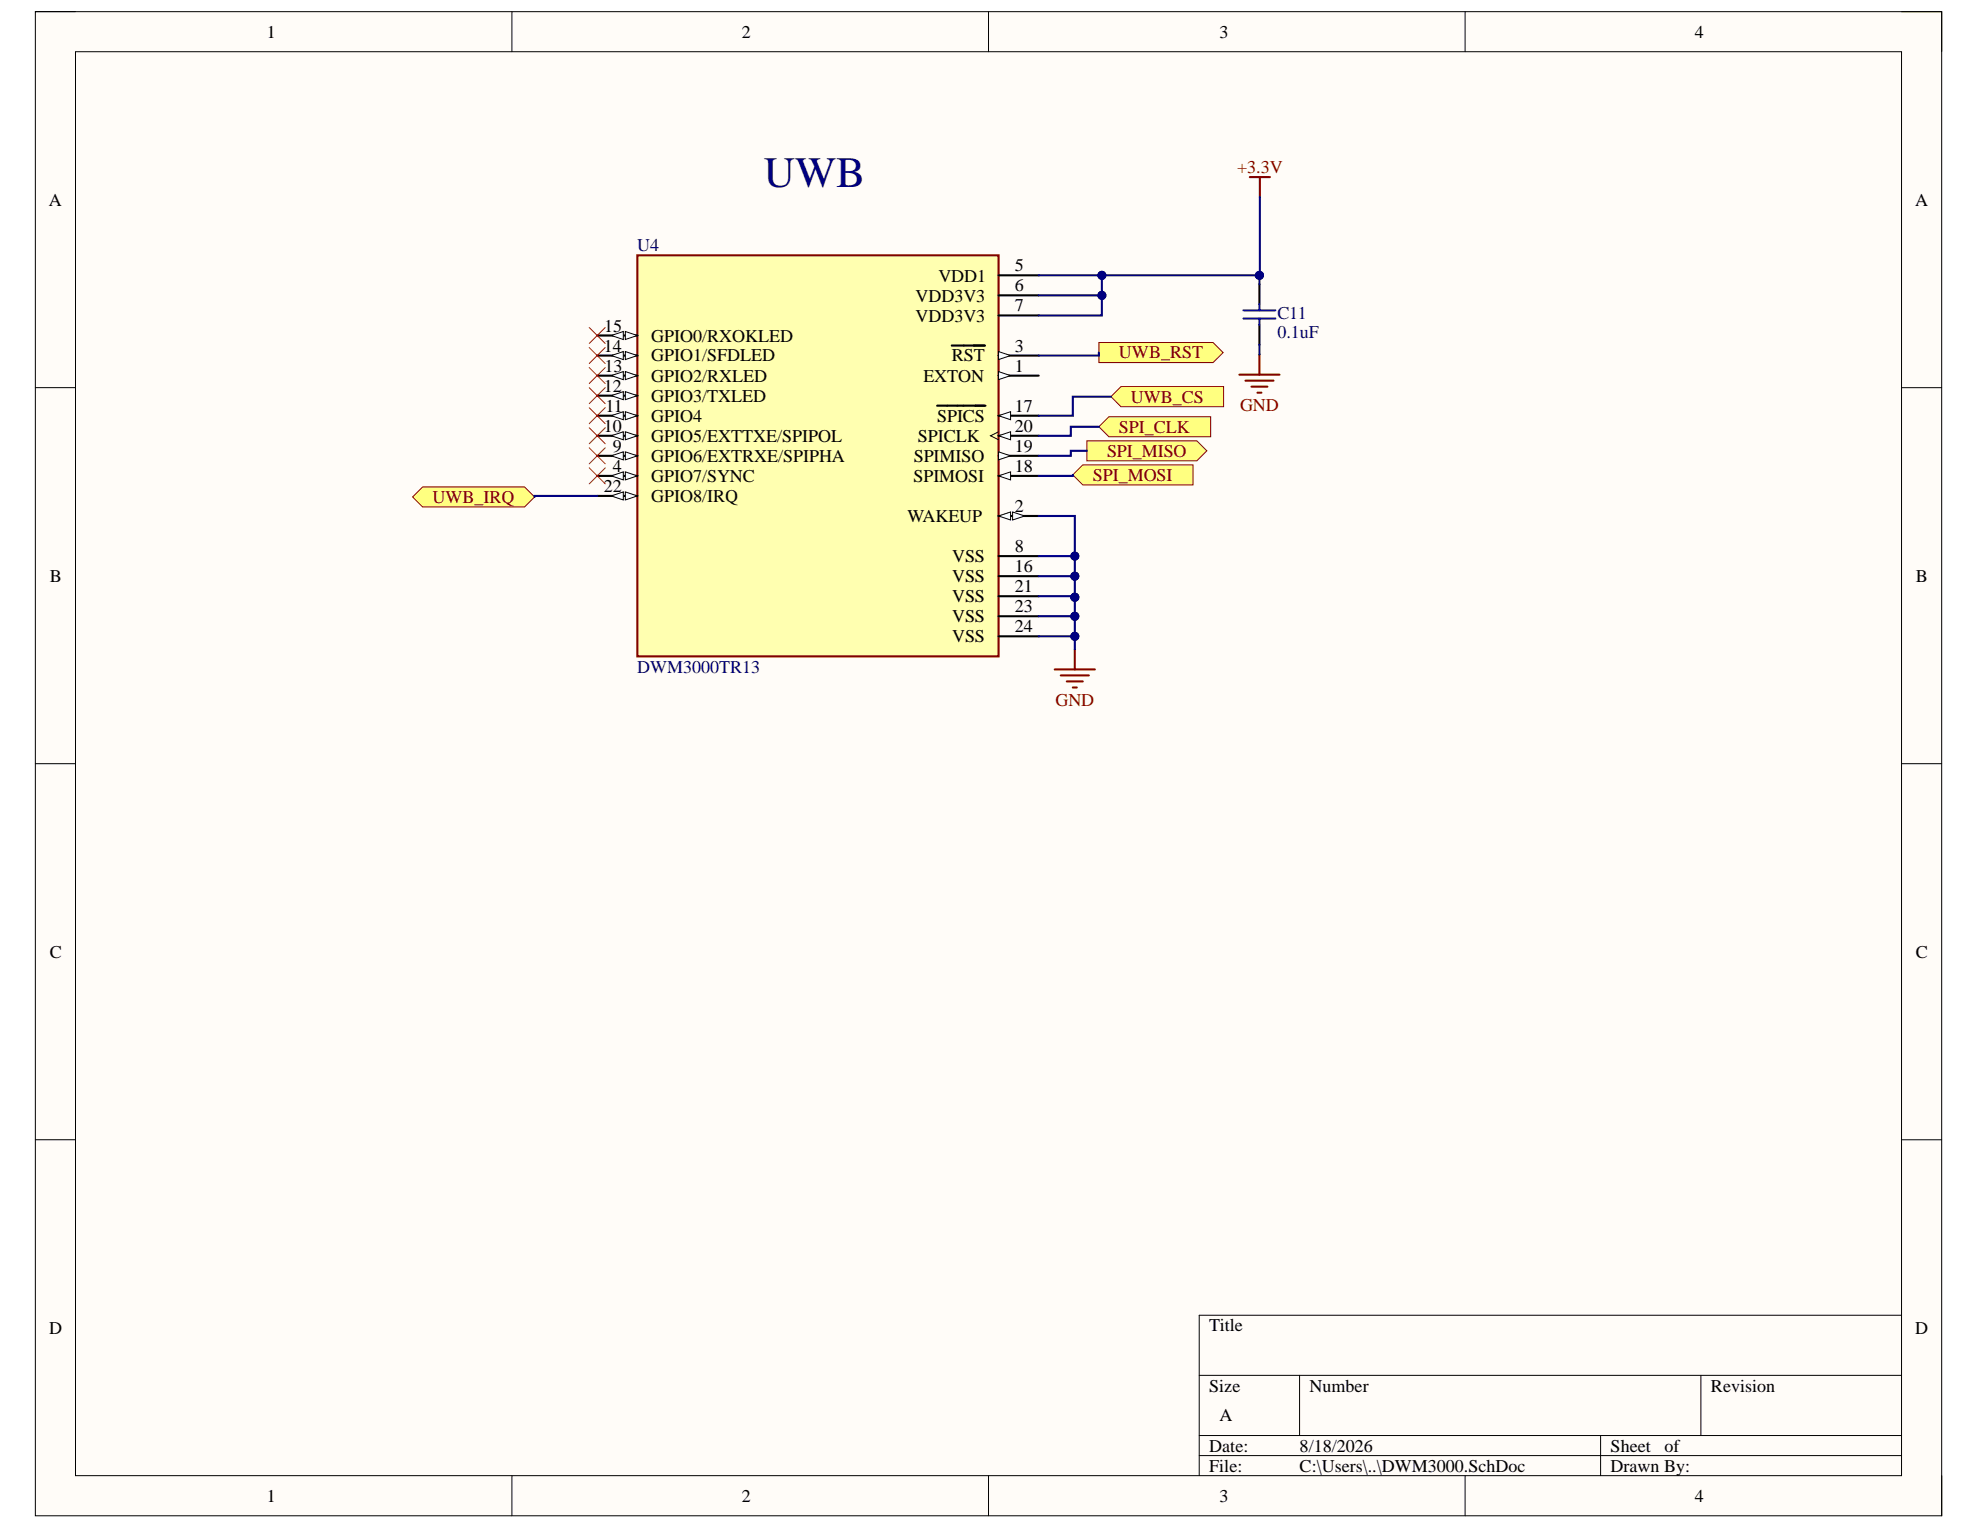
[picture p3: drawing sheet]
<svg xmlns="http://www.w3.org/2000/svg" width="279mm" height="216mm" viewBox="0 0 279 216" stroke-linecap="round" stroke-linejoin="round" font-family="sans-serif">
<path d="M5 1.6h269v212.3h-269z" fill-rule="evenodd" fill="#fffcf8"/>
<path d="M5 1.6h269v212.3h-269z" fill="none" stroke="#000" stroke-width=".14"/>
<path d="M10.7 7.3h257.6v200.9h-257.6z" fill-rule="evenodd" fill="#fffcf8"/>
<g fill="none" stroke="#000" stroke-width=".14">
<path d="M5 1.6h5.7M10.7 7.3h257.6v200.9h-257.6zM72.2 1.6v5.7M139.5 1.6v5.7M206.7 1.6v5.7M268.3 1.6h5.7v5.7M5 54.7h5.7M268.3 54.7h5.7M5 107.8h5.7M268.3 107.8h5.7M5 160.8h5.7M268.3 160.8h5.7"/>
<path d="M169.2 194.1h99.1M183.4 194.1v8.5M240 194.1v8.5M268.3 185.6h-99.1v22.6M72.2 208.2v5.7M139.5 208.2v5.7M169.2 202.6h99.1M169.2 205.4h99.1M206.7 208.2v5.7M225.9 202.6v5.6M274 208.2v5.7"/>
</g>
<path d="M89.9 36h51v56.6h-51z" fill-rule="evenodd" fill="#ffffb0"/>
<path d="M89.9 36h51v56.6h-51z" fill="none" stroke="#800000" stroke-width=".3"/>
<path d="M84.3 47.3h5.6" fill="none" stroke="#000" stroke-width=".3"/>
<path d="M88.2 46.8l1.7 .5-1.7 .6z" fill="#f8fcff"/>
<path d="M88.2 46.8l1.7 .5-1.7 .6z" fill="none" stroke="#000" stroke-width=".14"/>
<path d="M86.3 47.3l1.7-.5v1.1z" fill="#f8fcff"/>
<path d="M86.3 47.3l1.7-.5v1.1z" fill="none" stroke="#000" stroke-width=".14"/>
<path d="M84.3 50.2h5.6" fill="none" stroke="#000" stroke-width=".3"/>
<path d="M88.2 49.6l1.7 .6-1.7 .5z" fill="#f8fcff"/>
<path d="M88.2 49.6l1.7 .6-1.7 .5z" fill="none" stroke="#000" stroke-width=".14"/>
<path d="M86.3 50.2l1.7-.6v1.1z" fill="#f8fcff"/>
<path d="M86.3 50.2l1.7-.6v1.1z" fill="none" stroke="#000" stroke-width=".14"/>
<path d="M84.3 53h5.6" fill="none" stroke="#000" stroke-width=".3"/>
<path d="M88.2 52.4l1.7 .6-1.7 .6z" fill="#f8fcff"/>
<path d="M88.2 52.4l1.7 .6-1.7 .6z" fill="none" stroke="#000" stroke-width=".14"/>
<path d="M86.3 53l1.7-.6v1.2z" fill="#f8fcff"/>
<path d="M86.3 53l1.7-.6v1.2z" fill="none" stroke="#000" stroke-width=".14"/>
<path d="M84.3 55.8h5.6" fill="none" stroke="#000" stroke-width=".3"/>
<path d="M88.2 55.3l1.7 .5-1.7 .6z" fill="#f8fcff"/>
<path d="M88.2 55.3l1.7 .5-1.7 .6z" fill="none" stroke="#000" stroke-width=".14"/>
<path d="M86.3 55.8l1.7-.5v1.1z" fill="#f8fcff"/>
<path d="M86.3 55.8l1.7-.5v1.1z" fill="none" stroke="#000" stroke-width=".14"/>
<path d="M84.3 58.7h5.6" fill="none" stroke="#000" stroke-width=".3"/>
<path d="M88.2 58.1l1.7 .6-1.7 .5z" fill="#f8fcff"/>
<path d="M88.2 58.1l1.7 .6-1.7 .5z" fill="none" stroke="#000" stroke-width=".14"/>
<path d="M86.3 58.7l1.7-.6v1.1z" fill="#f8fcff"/>
<path d="M86.3 58.7l1.7-.6v1.1z" fill="none" stroke="#000" stroke-width=".14"/>
<path d="M84.3 61.5h5.6" fill="none" stroke="#000" stroke-width=".3"/>
<path d="M88.2 60.9l1.7 .6-1.7 .6z" fill="#f8fcff"/>
<path d="M88.2 60.9l1.7 .6-1.7 .6z" fill="none" stroke="#000" stroke-width=".14"/>
<path d="M86.3 61.5l1.7-.6v1.2z" fill="#f8fcff"/>
<path d="M86.3 61.5l1.7-.6v1.2z" fill="none" stroke="#000" stroke-width=".14"/>
<path d="M84.3 64.3h5.6" fill="none" stroke="#000" stroke-width=".3"/>
<path d="M88.2 63.8l1.7 .5-1.7 .6z" fill="#f8fcff"/>
<path d="M88.2 63.8l1.7 .5-1.7 .6z" fill="none" stroke="#000" stroke-width=".14"/>
<path d="M86.3 64.3l1.7-.5v1.1z" fill="#f8fcff"/>
<path d="M86.3 64.3l1.7-.5v1.1z" fill="none" stroke="#000" stroke-width=".14"/>
<path d="M84.3 67.2h5.6" fill="none" stroke="#000" stroke-width=".3"/>
<path d="M88.2 66.6l1.7 .6-1.7 .5z" fill="#f8fcff"/>
<path d="M88.2 66.6l1.7 .6-1.7 .5z" fill="none" stroke="#000" stroke-width=".14"/>
<path d="M86.3 67.2l1.7-.6v1.1z" fill="#f8fcff"/>
<path d="M86.3 67.2l1.7-.6v1.1z" fill="none" stroke="#000" stroke-width=".14"/>
<path d="M84.3 70h5.6" fill="none" stroke="#000" stroke-width=".3"/>
<path d="M88.2 69.4l1.7 .6-1.7 .6z" fill="#f8fcff"/>
<path d="M88.2 69.4l1.7 .6-1.7 .6z" fill="none" stroke="#000" stroke-width=".14"/>
<path d="M86.3 70l1.7-.6v1.2z" fill="#f8fcff"/>
<path d="M86.3 70l1.7-.6v1.2z" fill="none" stroke="#000" stroke-width=".14"/>
<path d="M140.9 38.9h5.7M140.9 41.7h5.7M140.9 44.5h5.7M140.9 50.2h5.7" fill="none" stroke="#000" stroke-width=".3"/>
<path d="M140.9 49.6l1.7 .6-1.7 .5z" fill="#f8fcff"/>
<path d="M140.9 49.6l1.7 .6-1.7 .5z" fill="none" stroke="#000" stroke-width=".14"/>
<path d="M134.3 48.8h4.7M140.9 53h5.7" fill="none" stroke="#000" stroke-width=".3"/>
<path d="M140.9 52.4l1.7 .6-1.7 .6z" fill="#f8fcff"/>
<path d="M140.9 52.4l1.7 .6-1.7 .6z" fill="none" stroke="#000" stroke-width=".14"/>
<path d="M140.9 58.7h5.7" fill="none" stroke="#000" stroke-width=".3"/>
<path d="M140.9 58.7l1.7-.6v1.1z" fill="#f8fcff"/>
<path d="M140.9 58.7l1.7-.6v1.1z" fill="none" stroke="#000" stroke-width=".14"/>
<path d="M132.2 57.2h6.9M140.9 61.5h5.7" fill="none" stroke="#000" stroke-width=".3"/>
<path d="M140.9 61.5l1.7-.6v1.2z" fill="#f8fcff"/>
<path d="M140.9 61.5l1.7-.6v1.2zM140.9 60.9l-1.1 .6 1.1 .6" fill="none" stroke="#000" stroke-width=".14"/>
<path d="M140.9 64.3h5.7" fill="none" stroke="#000" stroke-width=".3"/>
<path d="M140.9 63.8l1.7 .5-1.7 .6z" fill="#f8fcff"/>
<path d="M140.9 63.8l1.7 .5-1.7 .6z" fill="none" stroke="#000" stroke-width=".14"/>
<path d="M140.9 67.2h5.7" fill="none" stroke="#000" stroke-width=".3"/>
<path d="M140.9 67.2l1.7-.6v1.1z" fill="#f8fcff"/>
<path d="M140.9 67.2l1.7-.6v1.1z" fill="none" stroke="#000" stroke-width=".14"/>
<path d="M140.9 72.8h5.7" fill="none" stroke="#000" stroke-width=".3"/>
<path d="M140.9 72.8l1.7-.6v1.2z" fill="#f8fcff"/>
<path d="M140.9 72.8l1.7-.6v1.2z" fill="none" stroke="#000" stroke-width=".14"/>
<path d="M142.9 72.2l1.7 .6-1.7 .6z" fill="#f8fcff"/>
<path d="M142.9 72.2l1.7 .6-1.7 .6z" fill="none" stroke="#000" stroke-width=".14"/>
<path d="M177.7 40.1v2.9M177.7 45.8v2.8M140.9 78.5h5.7M140.9 81.3h5.7M140.9 84.1h5.7M140.9 87h5.7M140.9 89.8h5.7" fill="none" stroke="#000" stroke-width=".3"/>
<path d="M176.4 25h2.8M177.8 25v2.8M174.9 52.9h5.7M175.7 53.7h4M176.6 54.6h2.3M177.4 55.4h.6M177.7 50v2.9" fill="none" stroke="#800000" stroke-width=".3"/>
<path d="M175.5 43.8h4.5M175.5 44.9h4.5M177.7 43v.8M177.7 44.9v.9" fill="none" stroke="#00f" stroke-width=".3"/>
<path d="M155.5 38.9v2.8" fill="none" stroke="#000080" stroke-width=".3"/>
<circle cx="155.5" cy="41.7" r=".57" fill="#000080"/>
<circle cx="155.5" cy="41.7" r=".57" fill="none" stroke="#000080" stroke-width=".14"/>
<circle cx="155.5" cy="38.9" r=".57" fill="#000080"/>
<circle cx="155.5" cy="38.9" r=".57" fill="none" stroke="#000080" stroke-width=".14"/>
<path d="M146.6 41.7h8.9v2.8h-8.9" fill="none" stroke="#000080" stroke-width=".3"/>
<circle cx="155.5" cy="41.7" r=".57" fill="#000080"/>
<circle cx="155.5" cy="41.7" r=".57" fill="none" stroke="#000080" stroke-width=".14"/>
<path d="M146.6 38.9h31.1" fill="none" stroke="#000080" stroke-width=".3"/>
<circle cx="155.5" cy="38.9" r=".57" fill="#000080"/>
<circle cx="155.5" cy="38.9" r=".57" fill="none" stroke="#000080" stroke-width=".14"/>
<circle cx="177.7" cy="38.9" r=".57" fill="#000080"/>
<circle cx="177.7" cy="38.9" r=".57" fill="none" stroke="#000080" stroke-width=".14"/>
<path d="M177.8 27.8l-.1 12.3" fill="none" stroke="#000080" stroke-width=".3"/>
<circle cx="177.7" cy="38.9" r=".57" fill="#000080"/>
<circle cx="177.7" cy="38.9" r=".57" fill="none" stroke="#000080" stroke-width=".14"/>
<path d="M177.7 48.6v1.4M146.6 84.1h4.8v.2h.3" fill="none" stroke="#000080" stroke-width=".3"/>
<path d="M148.8 94.5h5.7M149.7 95.3h3.9M150.5 96.2h2.3M151.4 97h.6M151.7 91.6v2.9" fill="none" stroke="#800000" stroke-width=".3"/>
<circle cx="151.7" cy="84.3" r=".57" fill="#000080"/>
<circle cx="151.7" cy="84.3" r=".57" fill="none" stroke="#000080" stroke-width=".14"/>
<path d="M151.7 81.3v3" fill="none" stroke="#000080" stroke-width=".3"/>
<circle cx="151.7" cy="84.3" r=".57" fill="#000080"/>
<circle cx="151.7" cy="84.3" r=".57" fill="none" stroke="#000080" stroke-width=".14"/>
<circle cx="151.7" cy="81.3" r=".57" fill="#000080"/>
<circle cx="151.7" cy="81.3" r=".57" fill="none" stroke="#000080" stroke-width=".14"/>
<path d="M151.7 84.3v2.7" fill="none" stroke="#000080" stroke-width=".3"/>
<circle cx="151.7" cy="87" r=".57" fill="#000080"/>
<circle cx="151.7" cy="87" r=".57" fill="none" stroke="#000080" stroke-width=".14"/>
<circle cx="151.7" cy="84.3" r=".57" fill="#000080"/>
<circle cx="151.7" cy="84.3" r=".57" fill="none" stroke="#000080" stroke-width=".14"/>
<path d="M151.7 89.8v1.8" fill="none" stroke="#000080" stroke-width=".3"/>
<circle cx="151.7" cy="89.8" r=".57" fill="#000080"/>
<circle cx="151.7" cy="89.8" r=".57" fill="none" stroke="#000080" stroke-width=".14"/>
<path d="M58.2 70.1l1.4-1.4h14.4l1.4 1.4-1.4 1.4h-14.4z" fill-rule="evenodd" fill="#ffff80"/>
<path d="M58.2 70.1l1.4-1.4h14.4l1.4 1.4-1.4 1.4h-14.4z" fill="none" stroke="#800000" stroke-width=".14"/>
<path d="M146.6 87h5.1v2.8h-5.1" fill="none" stroke="#000080" stroke-width=".3"/>
<circle cx="151.7" cy="89.8" r=".57" fill="#000080"/>
<circle cx="151.7" cy="89.8" r=".57" fill="none" stroke="#000080" stroke-width=".14"/>
<circle cx="151.7" cy="87" r=".57" fill="#000080"/>
<circle cx="151.7" cy="87" r=".57" fill="none" stroke="#000080" stroke-width=".14"/>
<path d="M151.7 78.5v2.8h-5.1" fill="none" stroke="#000080" stroke-width=".3"/>
<circle cx="151.7" cy="81.3" r=".57" fill="#000080"/>
<circle cx="151.7" cy="81.3" r=".57" fill="none" stroke="#000080" stroke-width=".14"/>
<circle cx="151.7" cy="78.5" r=".57" fill="#000080"/>
<circle cx="151.7" cy="78.5" r=".57" fill="none" stroke="#000080" stroke-width=".14"/>
<path d="M146.6 72.8h5.1v5.7h-5.1" fill="none" stroke="#000080" stroke-width=".3"/>
<circle cx="151.7" cy="78.5" r=".57" fill="#000080"/>
<circle cx="151.7" cy="78.5" r=".57" fill="none" stroke="#000080" stroke-width=".14"/>
<path d="M84.3 70h-8.9v.1" fill="none" stroke="#000080" stroke-width=".3"/>
<path d="M152.8 65.6h15.5v2.8h-15.5l-1.4-1.4z" fill-rule="evenodd" fill="#ffff80"/>
<path d="M152.8 65.6h15.5v2.8h-15.5l-1.4-1.4z" fill="none" stroke="#800000" stroke-width=".14"/>
<path d="M151.4 67v.2h-4.8" fill="none" stroke="#000080" stroke-width=".3"/>
<path d="M153.4 62.2h15.5l1.4 1.4-1.4 1.4h-15.5z" fill-rule="evenodd" fill="#ffff80"/>
<path d="M153.4 62.2h15.5l1.4 1.4-1.4 1.4h-15.5z" fill="none" stroke="#800000" stroke-width=".14"/>
<path d="M153.4 63.6h-2.3v.7h-4.5" fill="none" stroke="#000080" stroke-width=".3"/>
<path d="M155.1 60.2l1.4-1.4h14.3v2.8h-14.3z" fill-rule="evenodd" fill="#ffff80"/>
<path d="M155.1 60.2l1.4-1.4h14.3v2.8h-14.3z" fill="none" stroke="#800000" stroke-width=".14"/>
<path d="M155.1 60.2h-4v1.3h-4.5" fill="none" stroke="#000080" stroke-width=".3"/>
<path d="M158.2 54.6h14.5v2.8h-14.5l-1.4-1.4z" fill-rule="evenodd" fill="#ffff80"/>
<path d="M158.2 54.6h14.5v2.8h-14.5l-1.4-1.4z" fill="none" stroke="#800000" stroke-width=".14"/>
<path d="M156.8 56h-5.4v2.7h-4.8" fill="none" stroke="#000080" stroke-width=".3"/>
<path d="M155.1 48.3h16.1l1.4 1.5-1.4 1.4h-16.1z" fill-rule="evenodd" fill="#ffff80"/>
<path d="M155.1 48.3h16.1l1.4 1.5-1.4 1.4h-16.1z" fill="none" stroke="#800000" stroke-width=".14"/>
<path d="M155.1 49.8v.4h-8.5" fill="none" stroke="#000080" stroke-width=".3"/>
<g fill="none" stroke="#f00" stroke-width=".14">
<path d="M83.1 46.2l2.3 2.3M83.1 49l2.3 2.3M83.1 51.9l2.3 2.2M83.1 54.7l2.3 2.3M83.1 57.5l2.3 2.3M85.4 46.2l-2.3 2.3M85.4 49l-2.3 2.3M85.4 51.9l-2.3 2.2M85.4 54.7l-2.3 2.3M85.4 57.5l-2.3 2.3M83.1 60.4l2.3 2.2M83.1 63.2l2.3 2.3"/>
<path d="M83.1 66l2.3 2.3M85.4 60.4l-2.3 2.2M85.4 63.2l-2.3 2.3M85.4 66l-2.3 2.3"/>
</g>
<text font-size="6.1" fill="#000080" x="107.8" y="26.3">UWB</text>
<g font-size="2.5">
<text x="37.7" y="5.3">1</text>
<text x="104.7" y="5.3">2</text>
<text x="172.1" y="5.3">3</text>
<text x="239.2" y="5.3">4</text>
<text x="6.9" y="29">A</text>
<text x="270.2" y="29">A</text>
<text x="132.4" y="39.7">VDD1</text>
<text x="143.2" y="38.3">5</text>
<text x="143.2" y="41.1">6</text>
<text x="85.3" y="46.8">15</text>
<text x="129.2" y="42.6">VDD3V3</text>
<text x="129.2" y="45.4">VDD3V3</text>
<text x="143.2" y="44">7</text>
<text x="85.2" y="49.6">14</text>
<text x="85.3" y="52.4">13</text>
<text x="91.9" y="48.2">GPIO0/RXOKLED</text>
<text x="91.9" y="51">GPIO1/SFDLED</text>
<text x="91.9" y="53.8">GPIO2/RXLED</text>
<text x="130.3" y="53.8">EXTON</text>
<text x="134.3" y="51">RST</text>
<text x="143.2" y="49.6">3</text>
<text x="143.2" y="52.4">1</text>
<text x="85.2" y="55.3">12</text>
<text x="85.4" y="58.1">11</text>
<text x="91.9" y="56.7">GPIO3/TXLED</text>
<text x="91.9" y="59.5">GPIO4</text>
<text x="132.2" y="59.5">SPICS</text>
<text x="143.2" y="58.1">17</text>
<text x="85.2" y="60.9">10</text>
<text x="86.5" y="63.8">9</text>
<text x="91.9" y="62.3">GPIO5/EXTTXE/SPIPOL</text>
<text x="91.9" y="65.2">GPIO6/EXTRXE/SPIPHA</text>
<text x="128.9" y="65.2">SPIMISO</text>
<text x="129.5" y="62.3">SPICLK</text>
<text x="143.2" y="60.9">20</text>
<text x="143.2" y="63.8">19</text>
<text x="85.2" y="69.4">22</text>
<text x="86.5" y="66.6">4</text>
<text x="91.9" y="68">GPIO7/SYNC</text>
<text x="91.9" y="70.8">GPIO8/IRQ</text>
<text x="128.9" y="68">SPIMOSI</text>
<text x="143.2" y="66.6">18</text>
<text x="128.1" y="73.7">WAKEUP</text>
<text x="143.2" y="72.3">2</text>
<text x="143.2" y="77.9">8</text>
<text x="7" y="82.1">B</text>
<text x="134.4" y="79.3">VSS</text>
<text x="134.4" y="82.1">VSS</text>
<text x="143.2" y="80.8">16</text>
<text x="143.2" y="83.6">21</text>
<text x="270.4" y="82.1">B</text>
<text x="134.4" y="85">VSS</text>
<text x="134.4" y="87.8">VSS</text>
<text x="143.2" y="86.4">23</text>
<text x="143.2" y="89.2">24</text>
<text x="134.4" y="90.6">VSS</text>
<text x="7" y="135.1">C</text>
<text x="270.4" y="135.1">C</text>
<text x="6.9" y="188.2">D</text>
<text x="170.6" y="187.9">Title</text>
<text x="270.3" y="188.2">D</text>
<text x="170.6" y="196.4">Size</text>
<text x="184.8" y="196.4">Number</text>
<text x="241.4" y="196.4">Revision</text>
<text x="172.1" y="200.6">A</text>
<text x="170.6" y="204.9">Date:</text>
<text x="170.6" y="207.7">File:</text>
<text x="183.4" y="204.9">8/18/2026</text>
<text x="183.4" y="207.7">C:\Users\..\DWM3000.SchDoc</text>
<text x="227.3" y="204.9">Sheet</text>
<text x="227.3" y="207.7">Drawn By:</text>
<text x="234.9" y="204.9">of</text>
<text x="37.7" y="211.9">1</text>
<text x="104.7" y="211.9">2</text>
<text x="172.1" y="211.9">3</text>
<text x="239.2" y="211.9">4</text>
</g>
<g font-size="2.5" fill="#800000">
<text x="174.6" y="24.4">+3.3V</text>
<text x="157.9" y="50.6">UWB_RST</text>
<text x="159.6" y="56.8">UWB_CS</text>
<text x="175" y="58">GND</text>
<text x="156.2" y="64.5">SPI_MISO</text>
<text x="157.9" y="61.1">SPI_CLK</text>
<text x="61" y="71">UWB_IRQ</text>
<text x="154.2" y="67.9">SPI_MOSI</text>
<text x="148.9" y="99.6">GND</text>
</g>
<g font-size="2.5" fill="#000080">
<text x="89.9" y="35.5">U4</text>
<text x="180.3" y="47.8">0.1uF</text>
<text x="180.3" y="45">C11</text>
<text x="89.9" y="94.9">DWM3000TR13</text>
</g>
</svg>
